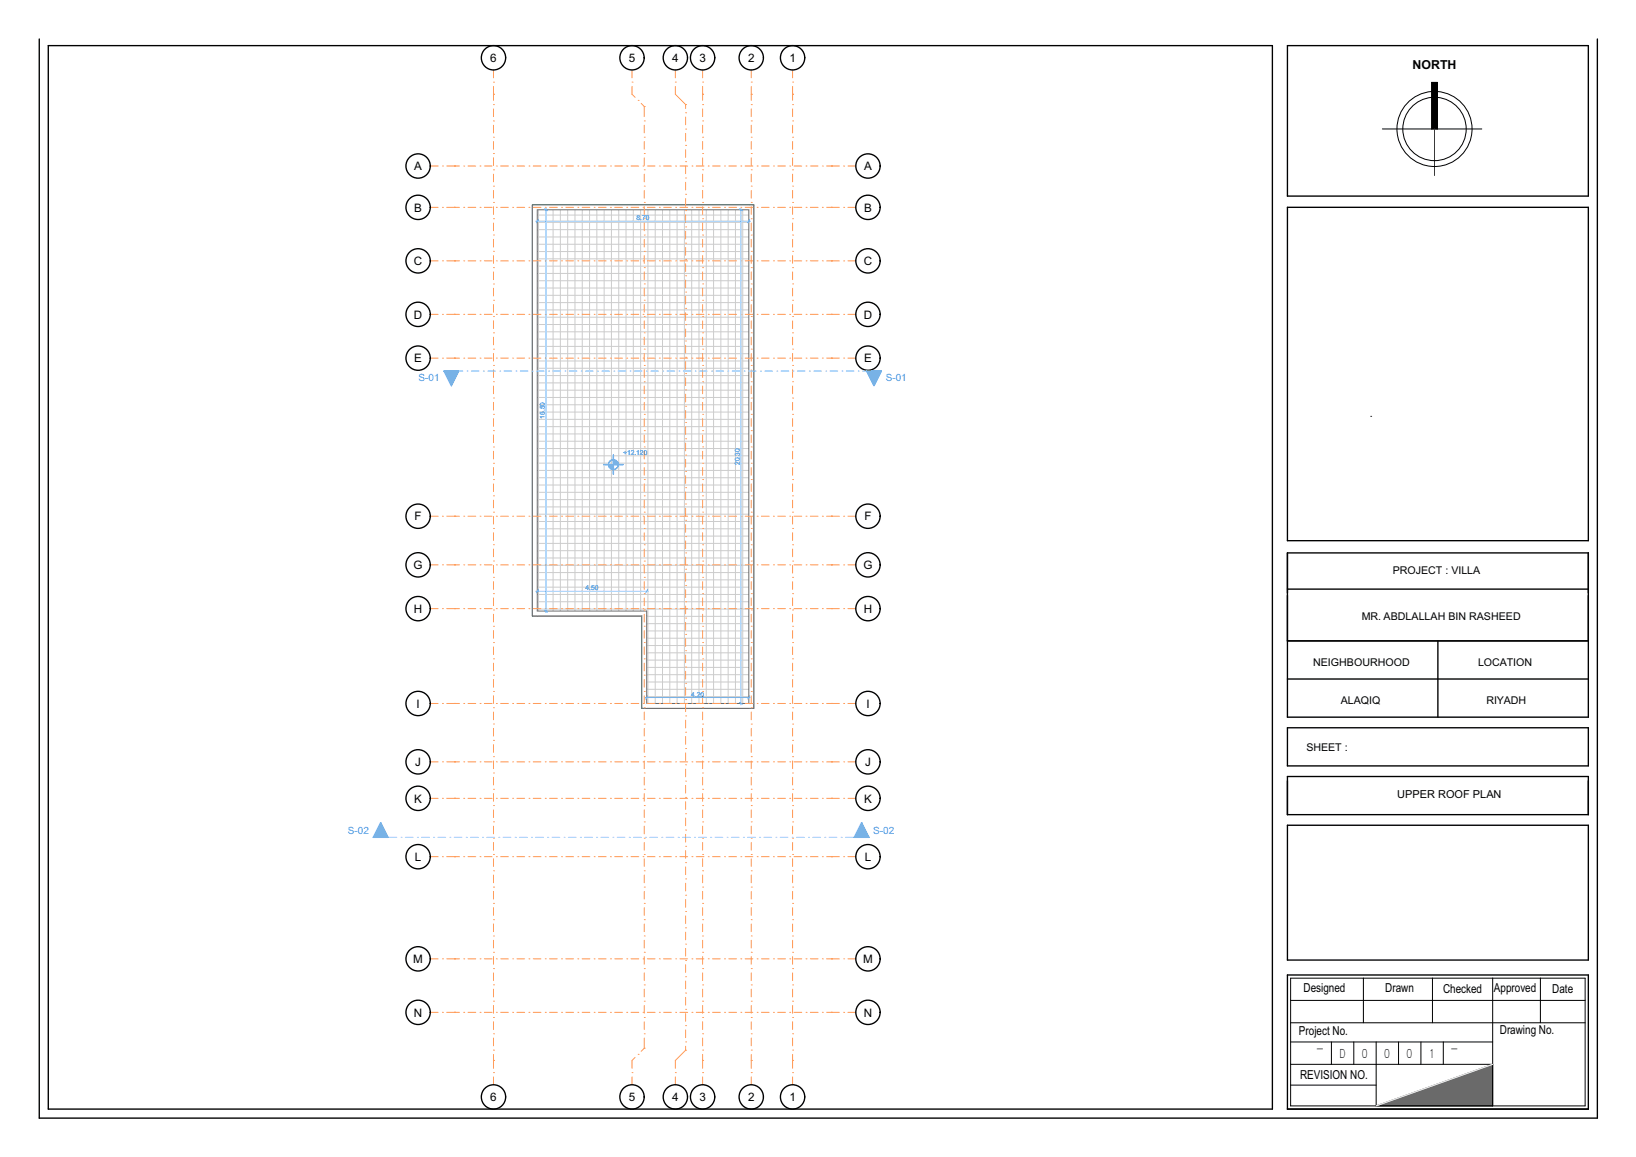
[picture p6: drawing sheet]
<svg xmlns="http://www.w3.org/2000/svg" width="420mm" height="297mm" viewBox="0 0 420 297" stroke-linecap="round" stroke-linejoin="round" font-family="sans-serif">
<path d="M353.3 283.9l29.9-10.7v10.7z" fill="#6a6a6a"/>
<path d="M367.6 21.2h1.4v11.9h-1.4zM353.3 283.9l29.9-10.7v10.7z" fill="none" stroke="#000" stroke-width=".26"/>
<path d="M367.6 21.2h1.4v11.9h-1.4z" fill-rule="evenodd" fill="#000"/>
<path d="M354.8 106.6h1.3v.9h-1.3z" fill-rule="evenodd" fill="#fff"/>
<g fill="none" stroke="#000" stroke-width=".35">
<path d="M10.1 10v277h400v-277M12.4 11.7h314.3v273h-314.3zM330.5 11.7h77.3v38.6h-77.3zM330.5 53.2h77.3v85.6h-77.3zM330.5 141.9h77.3v42.2h-77.3zM330.5 151.2h77.3M330.5 164.5h77.3M330.5 174.3h77.3M369.1 164.5v19.6M330.5 186.8h77.3v9.8h-77.3zM330.5 199.3h77.3v9.8h-77.3zM330.5 211.8h77.3v34.6h-77.3z"/>
<path d="M330.5 250.3h77.3v34.4h-77.3z"/>
</g>
<g fill="none" stroke="#000" stroke-width=".26">
<path d="M354.9 33.1h25.5M367.6 25a8.1 8.1 0 0 0-6.3 12.4 8.1 8.1 0 0 0 13.9 0 8.1 8.1 0 0 0-6.2-12.4M367.6 23.5a9.6 9.6 0 0 0-7.6 14.6 9.6 9.6 0 0 0 16.5 0 9.6 9.6 0 0 0-7.5-14.6M367.6 21.2v11.9M369 21.2v11.9M331.3 251.1h75.6v32.8h-75.6zM331.3 256.8h75.6M350 251.1v11.4M367.7 251.1v11.4M383.2 251.1v32.8M395.5 251.1v11.4M331.3 273.2h51.9"/>
<path d="M331.3 267.5h51.9M331.3 262.5h75.6M331.3 278.5h22M341.8 267.5v5.7M347.6 267.5v5.7M353.3 267.5v16.4M359 267.5v5.7M364.8 267.5v5.7M370.5 267.5v5.7"/>
</g>
<path d="M383.2 273.2l-29.9 10.7" fill="none" stroke="#e8e8e8" stroke-width=".26"/>
<path d="M368.3 33.1v12" fill="none" stroke="#186722" stroke-width=".26"/>
<!-- layer: 2D Drafting - General -->
<path d="M136.7 52.6h56.8v129.2h-28.7v-23.7h-28.1z" fill-rule="evenodd" fill="#fff"/>
<g fill="none" stroke="#ccc" stroke-width=".26">
<path d="M136.7 59h56.8M136.7 57.1h56.8M136.7 55.2h56.8M136.7 53.3h56.8M138.2 52.6v105.5M140.1 52.6v105.5M142 52.6v105.5M143.9 52.6v105.5M145.7 52.6v105.5M147.6 52.6v105.5M149.5 52.6v105.5M151.4 52.6v105.5"/>
<path d="M153.2 52.6v105.5M155.1 52.6v105.5M157 52.6v105.5M158.8 52.6v105.5M160.7 52.6v105.5M162.6 52.6v105.5M164.5 52.6v105.5M166.3 52.6v129.2M168.2 52.6v129.2M170.1 52.6v129.2M172 52.6v129.2M173.8 52.6v129.2"/>
<path d="M175.7 52.6v129.2M177.6 52.6v129.2M179.4 52.6v129.2M181.3 52.6v129.2M183.2 52.6v129.2M185.1 52.6v129.2M186.9 52.6v129.2M188.8 52.6v129.2M190.7 52.6v129.2M192.6 52.6v129.2M136.7 79.6h56.8M136.7 77.7h56.8"/>
<path d="M136.7 75.8h56.8M136.7 73.9h56.8M136.7 72.1h56.8M136.7 70.2h56.8M136.7 68.3h56.8M136.7 66.4h56.8M136.7 64.6h56.8M136.7 62.7h56.8M136.7 60.8h56.8M136.7 98.3h56.8M136.7 96.4h56.8M136.7 94.5h56.8"/>
<path d="M136.7 92.7h56.8M136.7 90.8h56.8M136.7 88.9h56.8M136.7 87h56.8M136.7 85.2h56.8M136.7 83.3h56.8M136.7 81.4h56.8M136.7 118.9h56.8M136.7 117h56.8M136.7 115.1h56.8M136.7 113.3h56.8M136.7 111.4h56.8"/>
<path d="M136.7 109.5h56.8M136.7 107.6h56.8M136.7 105.8h56.8M136.7 103.9h56.8M136.7 102h56.8M136.7 100.2h56.8M136.7 139.5h56.8M136.7 137.6h56.8M136.7 135.7h56.8M136.7 133.9h56.8M136.7 132h56.8M136.7 130.1h56.8"/>
<path d="M136.7 128.2h56.8M136.7 126.4h56.8M136.7 124.5h56.8M136.7 122.6h56.8M136.7 120.8h56.8M136.7 156.3h56.8M136.7 154.5h56.8M136.7 152.6h56.8M136.7 150.7h56.8M136.7 148.9h56.8M136.7 147h56.8M136.7 145.1h56.8"/>
<path d="M136.7 143.2h56.8M136.7 141.4h56.8M164.8 158.2h28.7M164.8 178.8h28.7M164.8 176.9h28.7M164.8 175.1h28.7M164.8 173.2h28.7M164.8 171.3h28.7M164.8 169.5h28.7M164.8 167.6h28.7M164.8 165.7h28.7M164.8 163.8h28.7"/>
<path d="M164.8 162h28.7M164.8 160.1h28.7M164.8 180.7h28.7"/>
</g>
<path d="M136.7 52.6h56.8v129.2h-28.7v-23.7h-28.1z" fill="none" stroke="#000" stroke-width=".26"/>
<!-- layer: Structural - Bearing -->
<path d="M136.7 52.6h56.8v129.2h-28.7v-23.7h-28.1z" fill="none" stroke="#71cebe" stroke-width=".26"/>
<g fill="#fff">
<path d="M136.7 52.6h1.2v1.3z"/>
<path d="M137.9 156.9v1.2h-1.2z"/>
<path d="M136.7 52.6l1.2 1.3h-1.2z"/>
<path d="M136.7 156.9h1.2l-1.2 1.2z"/>
<path d="M136.7 53.9h1.2v103h-1.2z" fill-rule="evenodd"/>
</g>
<path d="M137.9 52.6h-1.2v105.5h1.2M137.9 53.9v103" fill="none" stroke="#6a6a6a" stroke-width=".26"/>
<g fill="#fff">
<path d="M166 156.9v1.2h-1.2z"/>
<path d="M164.8 156.9h1.2l-1.2 1.2z"/>
<path d="M137.9 156.9h26.9v1.2h-26.9z" fill-rule="evenodd"/>
</g>
<path d="M137.9 156.9h28.1v1.2M137.9 158.1h26.9" fill="none" stroke="#6a6a6a" stroke-width=".26"/>
<g fill="#fff">
<path d="M166 180.6v1.2h-1.2z"/>
<path d="M164.8 180.6h1.2l-1.2 1.2z"/>
<path d="M164.8 158.1h1.2v22.5h-1.2z" fill-rule="evenodd"/>
</g>
<path d="M164.8 158.1v23.7h1.2M166 158.1v22.5" fill="none" stroke="#6a6a6a" stroke-width=".26"/>
<g fill="#fff">
<path d="M192.2 180.6h1.3v1.2z"/>
<path d="M192.2 180.6l1.3 1.2h-1.3z"/>
<path d="M166 180.6h26.2v1.2h-26.2z" fill-rule="evenodd"/>
</g>
<path d="M166 180.6h26.2M193.5 180.6v1.2h-27.5" fill="none" stroke="#6a6a6a" stroke-width=".26"/>
<g fill="#fff">
<path d="M192.2 52.6h1.3l-1.3 1.3z"/>
<path d="M192.2 53.9l1.3-1.3v1.3z"/>
<path d="M192.2 53.9h1.3v126.7h-1.3z" fill-rule="evenodd"/>
</g>
<path d="M192.2 52.6h1.3v128M192.2 53.9v126.7" fill="none" stroke="#6a6a6a" stroke-width=".26"/>
<path d="M137.9 52.6h54.3v1.3h-54.3z" fill-rule="evenodd" fill="#fff"/>
<path d="M137.9 52.6h54.3M137.9 53.9h54.3" fill="none" stroke="#6a6a6a" stroke-width=".26"/>
<!-- layer: Structural - Grid -->
<g fill="none" stroke="#f95" stroke-width=".26">
<path d="M126.7 18v2M162.3 18v2M173.4 18v2M180.4 18v2M192.9 18v2M203.5 18v2M126.7 26.9h.1M126.7 31h.1M126.7 35.2h.1M126.7 39.4h.1M126.7 24.2h.1M126.7 21.1h.1"/>
<path d="M126.7 22.2v3.6M126.7 28v1.9M126.7 32.1v2M126.7 36.3v2M162.3 21.1h.1M162.3 22.2v2l.7 .8M163.8 25.8h.1M164.6 26.5l.8 .8M165.4 31h.1M165.4 35.2h.1M165.4 39.4h.1M165.4 27.3h.1"/>
<path d="M165.4 27.3v2.6M165.4 32.1v2M165.4 36.3v2M173.4 21.1h.1M173.4 22.2v2l2.6 2.6M176 28.9h.1M176 33.1h.1M176 37.3h.1M176 26.8h.1M176 26.8v1.1M176 30.1v1.9M176 34.2v2"/>
<path d="M176 38.4v2M180.4 26.9h.1M180.4 31h.1M180.4 35.2h.1M180.4 39.4h.1M180.4 24.2h.1M180.4 21.1h.1M180.4 22.2v3.6M180.4 28v1.9M180.4 32.1v2M180.4 36.3v2M192.9 26.9h.1"/>
<path d="M192.9 31h.1M192.9 35.2h.1M192.9 39.4h.1M192.9 24.2h.1M192.9 21.1h.1M192.9 22.2v3.6M192.9 28v1.9M192.9 32.1v2M192.9 36.3v2M203.5 26.9h.1M203.5 31h.1M203.5 35.2h.1"/>
<path d="M203.5 39.4h.1M203.5 24.2h.1M203.5 21.1h.1M203.5 22.2v3.6M203.5 28v1.9M203.5 32.1v2M203.5 36.3v2M110.5 42.6h2M110.5 53.2h2M113.6 42.6h.1M113.6 53.2h.1M114.7 42.6h3.3"/>
<path d="M114.7 53.2h3.3M116.7 42.6h.1M116.7 53.2h.1M119.1 42.6h.1M119.1 53.2h.1M120.2 42.6h1.9M120.2 53.2h1.9M123.2 42.6h.1M123.2 53.2h.1M124.3 42.6h2M124.3 53.2h2M126.7 43.6h.1"/>
<path d="M126.7 47.8h.1M126.7 52h.1M126.7 56.1h.1M126.7 40.5v2M126.7 44.7v2M126.7 48.9v2M126.7 53.1v1.9M126.7 57.2v2M127.4 42.6h.1M127.4 53.2h.1M128.5 42.6h2M128.5 53.2h2"/>
<path d="M131.6 42.6h.1M131.6 53.2h.1M132.7 42.6h2M132.7 53.2h2M135.8 42.6h.1M135.8 53.2h.1M136.9 42.6h2M136.9 53.2h2M140 42.6h.1M140 53.2h.1M141.1 42.6h2M141.1 53.2h2"/>
<path d="M144.2 42.6h.1M144.2 53.2h.1M145.3 42.6h1.9M145.3 53.2h1.9M148.3 42.6h.1M148.3 53.2h.1M149.4 42.6h2M149.4 53.2h2M152.5 42.6h.1M152.5 53.2h.1M153.6 42.6h2M153.6 53.2h2"/>
<path d="M156.7 42.6h.1M156.7 53.2h.1M157.8 42.6h2M157.8 53.2h2M160.9 42.6h.1M160.9 53.2h.1M162 42.6h2M162 53.2h2M165.1 42.6h.1M165.1 53.2h.1M165.4 43.6h.1M165.4 47.8h.1"/>
<path d="M165.4 52h.1M165.4 56.1h.1M165.4 40.5v2M165.4 44.7v2M165.4 48.9v2M165.4 53.1v1.9M165.4 57.2v2M166.2 42.6h2M166.2 53.2h2M169.3 42.6h.1M169.3 53.2h.1M170.4 42.6h2"/>
<path d="M170.4 53.2h2M173.5 42.6h.1M173.5 53.2h.1M174.6 42.6h1.9M174.6 53.2h1.9M176 41.5h.1M176 45.7h.1M176 49.9h.1M176 54.1h.1M176 58.2h.1M176 42.6v2M176 46.8v2"/>
<path d="M176 51v2M176 55.2v1.9M176 59.3v2M177.6 42.6h.1M177.6 53.2h.1M178.7 42.6h2M178.7 53.2h2M180.4 43.6h.1M180.4 47.8h.1M180.4 52h.1M180.4 56.1h.1M180.4 40.5v2"/>
<path d="M180.4 44.7v2M180.4 48.9v2M180.4 53.1v1.9M180.4 57.2v2M181.8 42.6h.1M181.8 53.2h.1M182.9 42.6h2M182.9 53.2h2M186 42.6h.1M186 53.2h.1M187.1 42.6h2M187.1 53.2h2"/>
<path d="M190.2 42.6h.1M190.2 53.2h.1M191.3 42.6h2M191.3 53.2h2M192.9 43.6h.1M192.9 47.8h.1M192.9 52h.1M192.9 56.1h.1M192.9 40.5v2M192.9 44.7v2M192.9 48.9v2M192.9 53.1v1.9"/>
<path d="M192.9 57.2v2M194.4 42.6h.1M194.4 53.2h.1M195.5 42.6h2M195.5 53.2h2M198.6 42.6h.1M198.6 53.2h.1M199.7 42.6h1.9M199.7 53.2h1.9M202.7 42.6h.1M202.7 53.2h.1M203.5 43.6h.1"/>
<path d="M203.5 47.8h.1M203.5 52h.1M203.5 56.1h.1M203.5 40.5v2M203.5 44.7v2M203.5 48.9v2M203.5 53.1v1.9M203.5 57.2v2M203.8 42.6h2M203.8 53.2h2M206.9 42.6h.1M206.9 53.2h.1"/>
<path d="M208 42.6h2M208 53.2h2M211.1 42.6h.1M211.1 53.2h.1M212.2 42.6h3.3M212.2 53.2h3.3M213.5 42.6h.1M213.5 53.2h.1M216.6 42.6h.1M216.6 53.2h.1M217.7 42.6h2M217.7 53.2h2"/>
<path d="M110.5 67h2M113.6 67h.1M114.7 67h3.3M116.7 67h.1M119.1 67h.1M120.2 67h1.9M123.2 67h.1M124.3 67h2M126.7 60.3h.1M126.7 64.5h.1M126.7 68.7h.1M126.7 72.9h.1"/>
<path d="M126.7 77.1h.1M126.7 61.4v2M126.7 65.6v2M126.7 69.8v2M126.7 74v2M126.7 78.2v2M127.4 67h.1M128.5 67h2M131.6 67h.1M132.7 67h2M135.8 67h.1M136.9 67h2"/>
<path d="M140 67h.1M141.1 67h2M144.2 67h.1M145.3 67h1.9M148.3 67h.1M149.4 67h2M152.5 67h.1M153.6 67h2M156.7 67h.1M157.8 67h2M160.9 67h.1M162 67h2"/>
<path d="M165.1 67h.1M165.4 60.3h.1M165.4 64.5h.1M165.4 68.7h.1M165.4 72.9h.1M165.4 77.1h.1M165.4 61.4v2M165.4 65.6v2M165.4 69.8v2M165.4 74v2M165.4 78.2v2M166.2 67h2"/>
<path d="M169.3 67h.1M170.4 67h2M173.5 67h.1M174.6 67h1.9M176 62.4h.1M176 66.6h.1M176 70.8h.1M176 75h.1M176 79.2h.1M176 63.5v2M176 67.7v2M176 71.9v2"/>
<path d="M176 76.1v2M177.6 67h.1M178.7 67h2M180.4 60.3h.1M180.4 64.5h.1M180.4 68.7h.1M180.4 72.9h.1M180.4 77.1h.1M180.4 61.4v2M180.4 65.6v2M180.4 69.8v2M180.4 74v2"/>
<path d="M180.4 78.2v2M181.8 67h.1M182.9 67h2M186 67h.1M187.1 67h2M190.2 67h.1M191.3 67h2M192.9 60.3h.1M192.9 64.5h.1M192.9 68.7h.1M192.9 72.9h.1M192.9 77.1h.1"/>
<path d="M192.9 61.4v2M192.9 65.6v2M192.9 69.8v2M192.9 74v2M192.9 78.2v2M194.4 67h.1M195.5 67h2M198.6 67h.1M199.7 67h1.9M202.7 67h.1M203.5 60.3h.1M203.5 64.5h.1"/>
<path d="M203.5 68.7h.1M203.5 72.9h.1M203.5 77.1h.1M203.5 61.4v2M203.5 65.6v2M203.5 69.8v2M203.5 74v2M203.5 78.2v2M203.8 67h2M206.9 67h.1M208 67h2M211.1 67h.1"/>
<path d="M212.2 67h3.3M213.5 67h.1M216.6 67h.1M217.7 67h2M110.5 80.7h2M110.5 91.9h2M113.6 80.7h.1M113.6 91.9h.1M114.7 80.7h3.3M114.7 91.9h3.3M116.7 80.7h.1M116.7 91.9h.1"/>
<path d="M119.1 80.7h.1M119.1 91.9h.1M120.2 80.7h1.9M120.2 91.9h1.9M123.2 80.7h.1M123.2 91.9h.1M124.3 80.7h2M124.3 91.9h2M126.7 81.3h.1M126.7 85.4h.1M126.7 89.6h.1M126.7 93.8h.1"/>
<path d="M126.7 98h.1M126.7 82.4v1.9M126.7 86.5v2M126.7 90.7v2M126.7 94.9v2M126.7 99.1v2M127.4 80.7h.1M127.4 91.9h.1M128.5 80.7h2M128.5 91.9h2M131.6 80.7h.1M131.6 91.9h.1"/>
<path d="M132.7 80.7h2M132.7 91.9h2M135.8 80.7h.1M135.8 91.9h.1M136.9 80.7h2M136.9 91.9h2M140 80.7h.1M140 91.9h.1M141.1 80.7h2M141.1 91.9h2M144.2 80.7h.1M144.2 91.9h.1"/>
<path d="M145.3 80.7h1.9M145.3 91.9h1.9M148.3 80.7h.1M148.3 91.9h.1M149.4 80.7h2M149.4 91.9h2M152.5 80.7h.1M152.5 91.9h.1M153.6 80.7h2M153.6 91.9h2M156.7 80.7h.1M156.7 91.9h.1"/>
<path d="M157.8 80.7h2M157.8 91.9h2M160.9 80.7h.1M160.9 91.9h.1M162 80.7h2M162 91.9h2M165.1 80.7h.1M165.1 91.9h.1M165.4 81.3h.1M165.4 85.4h.1M165.4 89.6h.1M165.4 93.8h.1"/>
<path d="M165.4 98h.1M165.4 82.4v1.9M165.4 86.5v2M165.4 90.7v2M165.4 94.9v2M165.4 99.1v2M166.2 80.7h2M166.2 91.9h2M169.3 80.7h.1M169.3 91.9h.1M170.4 80.7h2M170.4 91.9h2"/>
<path d="M173.5 80.7h.1M173.5 91.9h.1M174.6 80.7h1.9M174.6 91.9h1.9M176 83.3h.1M176 87.5h.1M176 91.7h.1M176 95.9h.1M176 80.3v1.9M176 84.4v2M176 88.6v2M176 92.8v2"/>
<path d="M176 97v2M177.6 80.7h.1M177.6 91.9h.1M178.7 80.7h2M178.7 91.9h2M180.4 81.3h.1M180.4 85.4h.1M180.4 89.6h.1M180.4 93.8h.1M180.4 98h.1M180.4 82.4v1.9M180.4 86.5v2"/>
<path d="M180.4 90.7v2M180.4 94.9v2M180.4 99.1v2M181.8 80.7h.1M181.8 91.9h.1M182.9 80.7h2M182.9 91.9h2M186 80.7h.1M186 91.9h.1M187.1 80.7h2M187.1 91.9h2M190.2 80.7h.1"/>
<path d="M190.2 91.9h.1M191.3 80.7h2M191.3 91.9h2M192.9 81.3h.1M192.9 85.4h.1M192.9 89.6h.1M192.9 93.8h.1M192.9 98h.1M192.9 82.4v1.9M192.9 86.5v2M192.9 90.7v2M192.9 94.9v2"/>
<path d="M192.9 99.1v2M194.4 80.7h.1M194.4 91.9h.1M195.5 80.7h2M195.5 91.9h2M198.6 80.7h.1M198.6 91.9h.1M199.7 80.7h1.9M199.7 91.9h1.9M202.7 80.7h.1M202.7 91.9h.1M203.5 81.3h.1"/>
<path d="M203.5 85.4h.1M203.5 89.6h.1M203.5 93.8h.1M203.5 98h.1M203.5 82.4v1.9M203.5 86.5v2M203.5 90.7v2M203.5 94.9v2M203.5 99.1v2M203.8 80.7h2M203.8 91.9h2M206.9 80.7h.1"/>
<path d="M206.9 91.9h.1M208 80.7h2M208 91.9h2M211.1 80.7h.1M211.1 91.9h.1M212.2 80.7h3.3M212.2 91.9h3.3M213.5 80.7h.1M213.5 91.9h.1M216.6 80.7h.1M216.6 91.9h.1M217.7 80.7h2"/>
<path d="M217.7 91.9h2M126.7 102.2h.1M126.7 106.4h.1M126.7 110.5h.1M126.7 114.7h.1M126.7 118.9h.1M126.7 103.3v2M126.7 107.5v1.9M126.7 111.6v2M126.7 115.8v2M165.4 102.2h.1M165.4 106.4h.1"/>
<path d="M165.4 110.5h.1M165.4 114.7h.1M165.4 118.9h.1M165.4 103.3v2M165.4 107.5v1.9M165.4 111.6v2M165.4 115.8v2M176 100.1h.1M176 104.3h.1M176 108.5h.1M176 112.6h.1M176 116.8h.1"/>
<path d="M176 101.2v2M176 105.4v2M176 109.6v1.9M176 113.7v2M176 117.9v2M180.4 102.2h.1M180.4 106.4h.1M180.4 110.5h.1M180.4 114.7h.1M180.4 118.9h.1M180.4 103.3v2M180.4 107.5v1.9"/>
<path d="M180.4 111.6v2M180.4 115.8v2M192.9 102.2h.1M192.9 106.4h.1M192.9 110.5h.1M192.9 114.7h.1M192.9 118.9h.1M192.9 103.3v2M192.9 107.5v1.9M192.9 111.6v2M192.9 115.8v2M203.5 102.2h.1"/>
<path d="M203.5 106.4h.1M203.5 110.5h.1M203.5 114.7h.1M203.5 118.9h.1M203.5 103.3v2M203.5 107.5v1.9M203.5 111.6v2M203.5 115.8v2M110.5 132.5h2M113.6 132.5h.1M114.7 132.5h3.3M116.7 132.5h.1"/>
<path d="M119.1 132.5h.1M120.2 132.5h1.9M123.2 132.5h.1M124.3 132.5h2M126.7 123.1h.1M126.7 127.3h.1M126.7 131.5h.1M126.7 135.7h.1M126.7 139.8h.1M126.7 120v2M126.7 124.2v2M126.7 128.4v2"/>
<path d="M126.7 132.6v2M126.7 136.8v1.9M127.4 132.5h.1M128.5 132.5h2M131.6 132.5h.1M132.7 132.5h2M135.8 132.5h.1M136.9 132.5h2M140 132.5h.1M141.1 132.5h2M144.2 132.5h.1M145.3 132.5h1.9"/>
<path d="M148.3 132.5h.1M149.4 132.5h2M152.5 132.5h.1M153.6 132.5h2M156.7 132.5h.1M157.8 132.5h2M160.9 132.5h.1M162 132.5h2M165.1 132.5h.1M165.4 123.1h.1M165.4 127.3h.1M165.4 131.5h.1"/>
<path d="M165.4 135.7h.1M165.4 139.8h.1M165.4 120v2M165.4 124.2v2M165.4 128.4v2M165.4 132.6v2M165.4 136.8v1.9M166.2 132.5h2M169.3 132.5h.1M170.4 132.5h2M173.5 132.5h.1M174.6 132.5h1.9"/>
<path d="M176 121h.1M176 125.2h.1M176 129.4h.1M176 133.6h.1M176 137.7h.1M176 122.1v2M176 126.3v2M176 130.5v2M176 134.7v1.9M176 138.8v2M177.6 132.5h.1M178.7 132.5h2"/>
<path d="M180.4 123.1h.1M180.4 127.3h.1M180.4 131.5h.1M180.4 135.7h.1M180.4 139.8h.1M180.4 120v2M180.4 124.2v2M180.4 128.4v2M180.4 132.6v2M180.4 136.8v1.9M181.8 132.5h.1M182.9 132.5h2"/>
<path d="M186 132.5h.1M187.1 132.5h2M190.2 132.5h.1M191.3 132.5h2M192.9 123.1h.1M192.9 127.3h.1M192.9 131.5h.1M192.9 135.7h.1M192.9 139.8h.1M192.9 120v2M192.9 124.2v2M192.9 128.4v2"/>
<path d="M192.9 132.6v2M192.9 136.8v1.9M194.4 132.5h.1M195.5 132.5h2M198.6 132.5h.1M199.7 132.5h1.9M202.7 132.5h.1M203.5 123.1h.1M203.5 127.3h.1M203.5 131.5h.1M203.5 135.7h.1M203.5 139.8h.1"/>
<path d="M203.5 120v2M203.5 124.2v2M203.5 128.4v2M203.5 132.6v2M203.5 136.8v1.9M203.8 132.5h2M206.9 132.5h.1M208 132.5h2M211.1 132.5h.1M212.2 132.5h3.3M213.5 132.5h.1M216.6 132.5h.1"/>
<path d="M217.7 132.5h2M110.5 145h2M110.5 156.2h2M113.6 145h.1M113.6 156.2h.1M114.7 145h3.3M114.7 156.2h3.3M116.7 145h.1M116.7 156.2h.1M119.1 145h.1M119.1 156.2h.1M120.2 145h1.9"/>
<path d="M120.2 156.2h1.9M123.2 145h.1M123.2 156.2h.1M124.3 145h2M124.3 156.2h2M126.7 144h.1M126.7 148.2h.1M126.7 152.4h.1M126.7 156.6h.1M126.7 140.9v2M126.7 145.1v2M126.7 149.3v2"/>
<path d="M126.7 153.5v2M126.7 157.7v2M127.4 145h.1M127.4 156.2h.1M128.5 145h2M128.5 156.2h2M131.6 145h.1M131.6 156.2h.1M132.7 145h2M132.7 156.2h2M135.8 145h.1M135.8 156.2h.1"/>
<path d="M136.9 145h2M136.9 156.2h2M140 145h.1M140 156.2h.1M141.1 145h2M141.1 156.2h2M144.2 145h.1M144.2 156.2h.1M145.3 145h1.9M145.3 156.2h1.9M148.3 145h.1M148.3 156.2h.1"/>
<path d="M149.4 145h2M149.4 156.2h2M152.5 145h.1M152.5 156.2h.1M153.6 145h2M153.6 156.2h2M156.7 145h.1M156.7 156.2h.1M157.8 145h2M157.8 156.2h2M160.9 145h.1M160.9 156.2h.1"/>
<path d="M162 145h2M162 156.2h2M165.1 145h.1M165.1 156.2h.1M165.4 144h.1M165.4 148.2h.1M165.4 152.4h.1M165.4 156.6h.1M165.4 140.9v2M165.4 145.1v2M165.4 149.3v2M165.4 153.5v2"/>
<path d="M165.4 157.7v2M166.2 145h2M166.2 156.2h2M169.3 145h.1M169.3 156.2h.1M170.4 145h2M170.4 156.2h2M173.5 145h.1M173.5 156.2h.1M174.6 145h1.9M174.6 156.2h1.9M176 141.9h.1"/>
<path d="M176 146.1h.1M176 150.3h.1M176 154.5h.1M176 158.7h.1M176 143v2M176 147.2v2M176 151.4v2M176 155.6v2M176 159.8v2M177.6 145h.1M177.6 156.2h.1M178.7 145h2"/>
<path d="M178.7 156.2h2M180.4 144h.1M180.4 148.2h.1M180.4 152.4h.1M180.4 156.6h.1M180.4 140.9v2M180.4 145.1v2M180.4 149.3v2M180.4 153.5v2M180.4 157.7v2M181.8 145h.1M181.8 156.2h.1"/>
<path d="M182.9 145h2M182.9 156.2h2M186 145h.1M186 156.2h.1M187.1 145h2M187.1 156.2h2M190.2 145h.1M190.2 156.2h.1M191.3 145h2M191.3 156.2h2M192.9 144h.1M192.9 148.2h.1"/>
<path d="M192.9 152.4h.1M192.9 156.6h.1M192.9 140.9v2M192.9 145.1v2M192.9 149.3v2M192.9 153.5v2M192.9 157.7v2M194.4 145h.1M194.4 156.2h.1M195.5 145h2M195.5 156.2h2M198.6 145h.1"/>
<path d="M198.6 156.2h.1M199.7 145h1.9M199.7 156.2h1.9M202.7 145h.1M202.7 156.2h.1M203.5 144h.1M203.5 148.2h.1M203.5 152.4h.1M203.5 156.6h.1M203.5 140.9v2M203.5 145.1v2M203.5 149.3v2"/>
<path d="M203.5 153.5v2M203.5 157.7v2M203.8 145h2M203.8 156.2h2M206.9 145h.1M206.9 156.2h.1M208 145h2M208 156.2h2M211.1 145h.1M211.1 156.2h.1M212.2 145h3.3M212.2 156.2h3.3"/>
<path d="M213.5 145h.1M213.5 156.2h.1M216.6 145h.1M216.6 156.2h.1M217.7 145h2M217.7 156.2h2M126.7 160.8h.1M126.7 164.9h.1M126.7 169.1h.1M126.7 173.3h.1M126.7 177.5h.1M126.7 161.9v1.9"/>
<path d="M126.7 166v2M126.7 170.2v2M126.7 174.4v2M126.7 178.6v2M165.4 160.8h.1M165.4 164.9h.1M165.4 169.1h.1M165.4 173.3h.1M165.4 177.5h.1M165.4 161.9v1.9M165.4 166v2M165.4 170.2v2"/>
<path d="M165.4 174.4v2M165.4 178.6v2M176 162.9h.1M176 167h.1M176 171.2h.1M176 175.4h.1M176 179.6h.1M176 164v1.9M176 168.1v2M176 172.3v2M176 176.5v2M180.4 160.8h.1"/>
<path d="M180.4 164.9h.1M180.4 169.1h.1M180.4 173.3h.1M180.4 177.5h.1M180.4 161.9v1.9M180.4 166v2M180.4 170.2v2M180.4 174.4v2M180.4 178.6v2M192.9 160.8h.1M192.9 164.9h.1M192.9 169.1h.1"/>
<path d="M192.9 173.3h.1M192.9 177.5h.1M192.9 161.9v1.9M192.9 166v2M192.9 170.2v2M192.9 174.4v2M192.9 178.6v2M203.5 160.8h.1M203.5 164.9h.1M203.5 169.1h.1M203.5 173.3h.1M203.5 177.5h.1"/>
<path d="M203.5 161.9v1.9M203.5 166v2M203.5 170.2v2M203.5 174.4v2M203.5 178.6v2M110.5 180.6h2M110.5 195.6h2M113.6 180.6h.1M113.6 195.6h.1M114.7 180.6h3.3M114.7 195.6h3.3M116.7 180.6h.1"/>
<path d="M116.7 195.6h.1M119.1 180.6h.1M119.1 195.6h.1M120.2 180.6h1.9M120.2 195.6h1.9M123.2 180.6h.1M123.2 195.6h.1M124.3 180.6h2M124.3 195.6h2M126.7 181.7h.1M126.7 185.9h.1M126.7 190.1h.1"/>
<path d="M126.7 194.2h.1M126.7 198.4h.1M126.7 182.8v2M126.7 187v2M126.7 191.2v1.9M126.7 195.3v2M126.7 199.5v2M127.4 180.6h.1M127.4 195.6h.1M128.5 180.6h2M128.5 195.6h2M131.6 180.6h.1"/>
<path d="M131.6 195.6h.1M132.7 180.6h2M132.7 195.6h2M135.8 180.6h.1M135.8 195.6h.1M136.9 180.6h2M136.9 195.6h2M140 180.6h.1M140 195.6h.1M141.1 180.6h2M141.1 195.6h2M144.2 180.6h.1"/>
<path d="M144.2 195.6h.1M145.3 180.6h1.9M145.3 195.6h1.9M148.3 180.6h.1M148.3 195.6h.1M149.4 180.6h2M149.4 195.6h2M152.5 180.6h.1M152.5 195.6h.1M153.6 180.6h2M153.6 195.6h2M156.7 180.6h.1"/>
<path d="M156.7 195.6h.1M157.8 180.6h2M157.8 195.6h2M160.9 180.6h.1M160.9 195.6h.1M162 180.6h2M162 195.6h2M165.1 180.6h.1M165.1 195.6h.1M165.4 181.7h.1M165.4 185.9h.1M165.4 190.1h.1"/>
<path d="M165.4 194.2h.1M165.4 198.4h.1M165.4 182.8v2M165.4 187v2M165.4 191.2v1.9M165.4 195.3v2M165.4 199.5v2M166.2 180.6h2M166.2 195.6h2M169.3 180.6h.1M169.3 195.6h.1M170.4 180.6h2"/>
<path d="M170.4 195.6h2M173.5 180.6h.1M173.5 195.6h.1M174.6 180.6h1.9M174.6 195.6h1.9M176 183.8h.1M176 188h.1M176 192.1h.1M176 196.3h.1M176 180.7v2M176 184.9v2M176 189.1v1.9"/>
<path d="M176 193.2v2M176 197.4v2M177.6 180.6h.1M177.6 195.6h.1M178.7 180.6h2M178.7 195.6h2M180.4 181.7h.1M180.4 185.9h.1M180.4 190.1h.1M180.4 194.2h.1M180.4 198.4h.1M180.4 182.8v2"/>
<path d="M180.4 187v2M180.4 191.2v1.9M180.4 195.3v2M180.4 199.5v2M181.8 180.6h.1M181.8 195.6h.1M182.9 180.6h2M182.9 195.6h2M186 180.6h.1M186 195.6h.1M187.1 180.6h2M187.1 195.6h2"/>
<path d="M190.2 180.6h.1M190.2 195.6h.1M191.3 180.6h2M191.3 195.6h2M192.9 181.7h.1M192.9 185.9h.1M192.9 190.1h.1M192.9 194.2h.1M192.9 198.4h.1M192.9 182.8v2M192.9 187v2M192.9 191.2v1.9"/>
<path d="M192.9 195.3v2M192.9 199.5v2M194.4 180.6h.1M194.4 195.6h.1M195.5 180.6h2M195.5 195.6h2M198.6 180.6h.1M198.6 195.6h.1M199.7 180.6h1.9M199.7 195.6h1.9M202.7 180.6h.1M202.7 195.6h.1"/>
<path d="M203.5 181.7h.1M203.5 185.9h.1M203.5 190.1h.1M203.5 194.2h.1M203.5 198.4h.1M203.5 182.8v2M203.5 187v2M203.5 191.2v1.9M203.5 195.3v2M203.5 199.5v2M203.8 180.6h2M203.8 195.6h2"/>
<path d="M206.9 180.6h.1M206.9 195.6h.1M208 180.6h2M208 195.6h2M211.1 180.6h.1M211.1 195.6h.1M212.2 180.6h3.3M212.2 195.6h3.3M213.5 180.6h.1M213.5 195.6h.1M216.6 180.6h.1M216.6 195.6h.1"/>
<path d="M217.7 180.6h2M217.7 195.6h2M110.5 204.9h2M110.5 219.9h2M113.6 204.9h.1M113.6 219.9h.1M114.7 204.9h3.3M114.7 219.9h3.3M116.7 204.9h.1M116.7 219.9h.1M119.1 204.9h.1M119.1 219.9h.1"/>
<path d="M120.2 204.9h1.9M120.2 219.9h1.9M123.2 204.9h.1M123.2 219.9h.1M124.3 204.9h2M124.3 219.9h2M126.7 202.6h.1M126.7 206.8h.1M126.7 211h.1M126.7 215.2h.1M126.7 219.3h.1M126.7 203.7v2"/>
<path d="M126.7 207.9v2M126.7 212.1v2M126.7 216.3v1.9M127.4 204.9h.1M127.4 219.9h.1M128.5 204.9h2M128.5 219.9h2M131.6 204.9h.1M131.6 219.9h.1M132.7 204.9h2M132.7 219.9h2M135.8 204.9h.1"/>
<path d="M135.8 219.9h.1M136.9 204.9h2M136.9 219.9h2M140 204.9h.1M140 219.9h.1M141.1 204.9h2M141.1 219.9h2M144.2 204.9h.1M144.2 219.9h.1M145.3 204.9h1.9M145.3 219.9h1.9M148.3 204.9h.1"/>
<path d="M148.3 219.9h.1M149.4 204.9h2M149.4 219.9h2M152.5 204.9h.1M152.5 219.9h.1M153.6 204.9h2M153.6 219.9h2M156.7 204.9h.1M156.7 219.9h.1M157.8 204.9h2M157.8 219.9h2M160.9 204.9h.1"/>
<path d="M160.9 219.9h.1M162 204.9h2M162 219.9h2M165.1 204.9h.1M165.1 219.9h.1M165.4 202.6h.1M165.4 206.8h.1M165.4 211h.1M165.4 215.2h.1M165.4 219.3h.1M165.4 203.7v2M165.4 207.9v2"/>
<path d="M165.4 212.1v2M165.4 216.3v1.9M166.2 204.9h2M166.2 219.9h2M169.3 204.9h.1M169.3 219.9h.1M170.4 204.9h2M170.4 219.9h2M173.5 204.9h.1M173.5 219.9h.1M174.6 204.9h1.9M174.6 219.9h1.9"/>
<path d="M176 200.5h.1M176 204.7h.1M176 208.9h.1M176 213.1h.1M176 217.3h.1M176 201.6v2M176 205.8v2M176 210v2M176 214.2v2M176 218.4v1.9M177.6 204.9h.1M177.6 219.9h.1"/>
<path d="M178.7 204.9h2M178.7 219.9h2M180.4 202.6h.1M180.4 206.8h.1M180.4 211h.1M180.4 215.2h.1M180.4 219.3h.1M180.4 203.7v2M180.4 207.9v2M180.4 212.1v2M180.4 216.3v1.9M181.8 204.9h.1"/>
<path d="M181.8 219.9h.1M182.9 204.9h2M182.9 219.9h2M186 204.9h.1M186 219.9h.1M187.1 204.9h2M187.1 219.9h2M190.2 204.9h.1M190.2 219.9h.1M191.3 204.9h2M191.3 219.9h2M192.9 202.6h.1"/>
<path d="M192.9 206.8h.1M192.9 211h.1M192.9 215.2h.1M192.9 219.3h.1M192.9 203.7v2M192.9 207.9v2M192.9 212.1v2M192.9 216.3v1.9M194.4 204.9h.1M194.4 219.9h.1M195.5 204.9h2M195.5 219.9h2"/>
<path d="M198.6 204.9h.1M198.6 219.9h.1M199.7 204.9h1.9M199.7 219.9h1.9M202.7 204.9h.1M202.7 219.9h.1M203.5 202.6h.1M203.5 206.8h.1M203.5 211h.1M203.5 215.2h.1M203.5 219.3h.1M203.5 203.7v2"/>
<path d="M203.5 207.9v2M203.5 212.1v2M203.5 216.3v1.9M203.8 204.9h2M203.8 219.9h2M206.9 204.9h.1M206.9 219.9h.1M208 204.9h2M208 219.9h2M211.1 204.9h.1M211.1 219.9h.1M212.2 204.9h3.3"/>
<path d="M212.2 219.9h3.3M213.5 204.9h.1M213.5 219.9h.1M216.6 204.9h.1M216.6 219.9h.1M217.7 204.9h2M217.7 219.9h2M126.7 223.5h.1M126.7 227.7h.1M126.7 231.9h.1M126.7 236.1h.1M126.7 220.4v2"/>
<path d="M126.7 224.6v2M126.7 228.8v2M126.7 233v2M126.7 237.2v2M165.4 223.5h.1M165.4 227.7h.1M165.4 231.9h.1M165.4 236.1h.1M165.4 220.4v2M165.4 224.6v2M165.4 228.8v2M165.4 233v2"/>
<path d="M165.4 237.2v2M176 221.4h.1M176 225.6h.1M176 229.8h.1M176 234h.1M176 238.2h.1M176 222.5v2M176 226.7v2M176 230.9v2M176 235.1v2M176 239.3v2M180.4 223.5h.1"/>
<path d="M180.4 227.7h.1M180.4 231.9h.1M180.4 236.1h.1M180.4 220.4v2M180.4 224.6v2M180.4 228.8v2M180.4 233v2M180.4 237.2v2M192.9 223.5h.1M192.9 227.7h.1M192.9 231.9h.1M192.9 236.1h.1"/>
<path d="M192.9 220.4v2M192.9 224.6v2M192.9 228.8v2M192.9 233v2M192.9 237.2v2M203.5 223.5h.1M203.5 227.7h.1M203.5 231.9h.1M203.5 236.1h.1M203.5 220.4v2M203.5 224.6v2M203.5 228.8v2"/>
<path d="M203.5 233v2M203.5 237.2v2M110.5 246.1h2M110.5 259.9h2M113.6 246.1h.1M113.6 259.9h.1M114.7 246.1h3.3M114.7 259.9h3.3M116.7 246.1h.1M116.7 259.9h.1M119.1 246.1h.1M119.1 259.9h.1"/>
<path d="M120.2 246.1h1.9M120.2 259.9h1.9M123.2 246.1h.1M123.2 259.9h.1M124.3 246.1h2M124.3 259.9h2M126.7 240.3h.1M126.7 244.5h.1M126.7 248.6h.1M126.7 252.8h.1M126.7 257h.1M126.7 241.4v1.9"/>
<path d="M126.7 245.6v1.9M126.7 249.7v2M126.7 253.9v2M126.7 258.1v2M127.4 246.1h.1M127.4 259.9h.1M128.5 246.1h2M128.5 259.9h2M131.6 246.1h.1M131.6 259.9h.1M132.7 246.1h2M132.7 259.9h2"/>
<path d="M135.8 246.1h.1M135.8 259.9h.1M136.9 246.1h2M136.9 259.9h2M140 246.1h.1M140 259.9h.1M141.1 246.1h2M141.1 259.9h2M144.2 246.1h.1M144.2 259.9h.1M145.3 246.1h1.9M145.3 259.9h1.9"/>
<path d="M148.3 246.1h.1M148.3 259.9h.1M149.4 246.1h2M149.4 259.9h2M152.5 246.1h.1M152.5 259.9h.1M153.6 246.1h2M153.6 259.9h2M156.7 246.1h.1M156.7 259.9h.1M157.8 246.1h2M157.8 259.9h2"/>
<path d="M160.9 246.1h.1M160.9 259.9h.1M162 246.1h2M162 259.9h2M165.1 246.1h.1M165.1 259.9h.1M165.4 240.3h.1M165.4 244.5h.1M165.4 248.6h.1M165.4 252.8h.1M165.4 257h.1M165.4 241.4v1.9"/>
<path d="M165.4 245.6v1.9M165.4 249.7v2M165.4 253.9v2M165.4 258.1v2M166.2 246.1h2M166.2 259.9h2M169.3 246.1h.1M169.3 259.9h.1M170.4 246.1h2M170.4 259.9h2M173.5 246.1h.1M173.5 259.9h.1"/>
<path d="M174.6 246.1h1.9M174.6 259.9h1.9M176 242.4h.1M176 246.5h.1M176 250.7h.1M176 254.9h.1M176 259.1h.1M176 243.5v1.9M176 247.6v2M176 251.8v2M176 256v2M177.6 246.1h.1"/>
<path d="M177.6 259.9h.1M178.7 246.1h2M178.7 259.9h2M180.4 240.3h.1M180.4 244.5h.1M180.4 248.6h.1M180.4 252.8h.1M180.4 257h.1M180.4 241.4v1.9M180.4 245.6v1.9M180.4 249.7v2M180.4 253.9v2"/>
<path d="M180.4 258.1v2M181.8 246.1h.1M181.8 259.9h.1M182.9 246.1h2M182.9 259.9h2M186 246.1h.1M186 259.9h.1M187.1 246.1h2M187.1 259.9h2M190.2 246.1h.1M190.2 259.9h.1M191.3 246.1h2"/>
<path d="M191.3 259.9h2M192.9 240.3h.1M192.9 244.5h.1M192.9 248.6h.1M192.9 252.8h.1M192.9 257h.1M192.9 241.4v1.9M192.9 245.6v1.9M192.9 249.7v2M192.9 253.9v2M192.9 258.1v2M194.4 246.1h.1"/>
<path d="M194.4 259.9h.1M195.5 246.1h2M195.5 259.9h2M198.6 246.1h.1M198.6 259.9h.1M199.7 246.1h1.9M199.7 259.9h1.9M202.7 246.1h.1M202.7 259.9h.1M203.5 240.3h.1M203.5 244.5h.1M203.5 248.6h.1"/>
<path d="M203.5 252.8h.1M203.5 257h.1M203.5 241.4v1.9M203.5 245.6v1.9M203.5 249.7v2M203.5 253.9v2M203.5 258.1v2M203.8 246.1h2M203.8 259.9h2M206.9 246.1h.1M206.9 259.9h.1M208 246.1h2"/>
<path d="M208 259.9h2M211.1 246.1h.1M211.1 259.9h.1M212.2 246.1h3.3M212.2 259.9h3.3M213.5 246.1h.1M213.5 259.9h.1M216.6 246.1h.1M216.6 259.9h.1M217.7 246.1h2M217.7 259.9h2M126.7 261.2h.1"/>
<path d="M126.7 265.4h.1M126.7 269.6h.1M126.7 272.2h.1M126.7 275.3h.1M126.7 262.3v2M126.7 266.5v2M126.7 270.7v3.5M126.7 276.4v2.1M162.3 275.3h.1M162.3 276.4v2.1M163 271.4l-.7 .8v2M163.8 270.6h.1"/>
<path d="M165.4 261.2h.1M165.4 265.4h.1M165.4 269.1h.1M165.4 262.3v2M165.4 266.5v2.6M165.4 269.1l-.8 .8M173.4 275.3h.1M173.4 276.4v2.1M176 263.3h.1M176 267.5h.1M176 269.6h.1M176 260.2v2"/>
<path d="M176 264.4v2M176 268.6v1M176 269.6l-2.6 2.6v2M180.4 261.2h.1M180.4 265.4h.1M180.4 269.6h.1M180.4 272.2h.1M180.4 275.3h.1M180.4 262.3v2M180.4 266.5v2M180.4 270.7v3.5M180.4 276.4v2.1"/>
<path d="M192.9 261.2h.1M192.9 265.4h.1M192.9 269.6h.1M192.9 272.2h.1M192.9 275.3h.1M192.9 262.3v2M192.9 266.5v2M192.9 270.7v3.5M192.9 276.4v2.1M203.5 261.2h.1M203.5 265.4h.1M203.5 269.6h.1"/>
<path d="M203.5 272.2h.1M203.5 275.3h.1M203.5 262.3v2M203.5 266.5v2M203.5 270.7v3.5M203.5 276.4v2.1"/>
</g>
<g fill="none" stroke="#000" stroke-width=".35">
<circle cx="126.7" cy="14.8" r="3.1"/>
<circle cx="162.3" cy="14.8" r="3.1"/>
<circle cx="173.4" cy="14.8" r="3.1"/>
<circle cx="180.4" cy="14.8" r="3.1"/>
<circle cx="192.9" cy="14.8" r="3.1"/>
<circle cx="203.5" cy="14.8" r="3.1"/>
<circle cx="107.3" cy="53.2" r="3.1"/>
<circle cx="107.3" cy="42.6" r="3.1"/>
<circle cx="222.8" cy="53.2" r="3.1"/>
<circle cx="222.8" cy="42.6" r="3.1"/>
<circle cx="107.3" cy="67" r="3.1"/>
<circle cx="222.8" cy="67" r="3.1"/>
<circle cx="107.3" cy="80.7" r="3.1"/>
<circle cx="107.3" cy="91.9" r="3.1"/>
<circle cx="222.8" cy="80.7" r="3.1"/>
<circle cx="222.8" cy="91.9" r="3.1"/>
<circle cx="107.3" cy="132.5" r="3.1"/>
<circle cx="222.8" cy="132.5" r="3.1"/>
<circle cx="107.3" cy="145" r="3.1"/>
<circle cx="107.3" cy="156.2" r="3.1"/>
<circle cx="222.8" cy="145" r="3.1"/>
<circle cx="222.8" cy="156.2" r="3.1"/>
<circle cx="107.3" cy="180.6" r="3.1"/>
<circle cx="107.3" cy="195.6" r="3.1"/>
<circle cx="222.8" cy="180.6" r="3.1"/>
<circle cx="222.8" cy="195.6" r="3.1"/>
<circle cx="107.3" cy="204.9" r="3.1"/>
<circle cx="107.3" cy="219.9" r="3.1"/>
<circle cx="222.8" cy="204.9" r="3.1"/>
<circle cx="222.8" cy="219.9" r="3.1"/>
<circle cx="107.3" cy="246.1" r="3.1"/>
<circle cx="107.3" cy="259.9" r="3.1"/>
<circle cx="222.8" cy="246.1" r="3.1"/>
<circle cx="222.8" cy="259.9" r="3.1"/>
<circle cx="126.7" cy="281.6" r="3.1"/>
<circle cx="162.3" cy="281.6" r="3.1"/>
<circle cx="173.4" cy="281.6" r="3.1"/>
<circle cx="180.4" cy="281.6" r="3.1"/>
<circle cx="192.9" cy="281.6" r="3.1"/>
<circle cx="203.5" cy="281.6" r="3.1"/>
</g>
<!-- layer: Marker - Section -->
<g fill="none" stroke="#80c2ff" stroke-width=".26">
<path d="M117.7 95.3h1.1M119.9 95.3h.1M121 95.3h2M124.1 95.3h.1M125.2 95.3h2M128.3 95.3h.1M129.4 95.3h2M132.5 95.3h.1M133.6 95.3h2M136.7 95.3h.1M137.8 95.3h1.9M140.8 95.3h.1"/>
<path d="M141.9 95.3h2M145 95.3h.1M146.1 95.3h2M149.2 95.3h.1M150.3 95.3h2M153.4 95.3h.1M154.5 95.3h2M157.6 95.3h.1M158.7 95.3h2M161.8 95.3h.1M162.9 95.3h1.9M165.9 95.3h.1"/>
<path d="M167 95.3h2M170.1 95.3h.1M171.2 95.3h2M174.3 95.3h.1M175.4 95.3h2M178.5 95.3h.1M179.6 95.3h2M182.7 95.3h.1M183.8 95.3h2M186.9 95.3h.1M188 95.3h1.9M191.1 95.3h.1"/>
<path d="M192.2 95.3h1.9M195.2 95.3h.1M196.3 95.3h2M199.4 95.3h.1M200.5 95.3h2M203.6 95.3h.1M204.7 95.3h2M207.8 95.3h.1M208.9 95.3h2M212 95.3h.1M213.1 95.3h2M216.2 95.3h.1"/>
<path d="M217.3 95.3h1.9M220.3 95.3h.1M221.4 95.3h1.1"/>
</g>
<path d="M114 95.3h3.7l-1.8 3.7z" fill="#40a5ff"/>
<path d="M114 95.3h3.7l-1.8 3.7z" fill="none" stroke="#40a5ff" stroke-width=".35"/>
<path d="M222.5 95.3h3.8l-1.9 3.7z" fill="#40a5ff"/>
<path d="M222.5 95.3h3.8l-1.9 3.7z" fill="none" stroke="#40a5ff" stroke-width=".35"/>
<g fill="none" stroke="#80c2ff" stroke-width=".26">
<path d="M99.6 214.9h2.3M103 214.9h.1M104.1 214.9h1.9M107.1 214.9h.1M108.2 214.9h2M111.3 214.9h.1M112.4 214.9h2M115.5 214.9h.1M116.6 214.9h2M119.7 214.9h.1M120.8 214.9h2M123.9 214.9h.1"/>
<path d="M125 214.9h2M128.1 214.9h.1M129.2 214.9h2M132.3 214.9h.1M133.4 214.9h1.9M136.4 214.9h.1M137.5 214.9h2M140.6 214.9h.1M141.7 214.9h2M144.8 214.9h.1M145.9 214.9h2M149 214.9h.1"/>
<path d="M150.1 214.9h2M153.2 214.9h.1M154.3 214.9h2M157.4 214.9h.1M158.5 214.9h1.9M161.5 214.9h.1M162.6 214.9h2M165.7 214.9h.1M166.8 214.9h2M169.9 214.9h.1M171 214.9h2M174.1 214.9h.1"/>
<path d="M175.2 214.9h2M178.3 214.9h.1M179.4 214.9h2M182.5 214.9h.1M183.6 214.9h2M186.7 214.9h.1M187.8 214.9h1.9M190.8 214.9h.1M191.9 214.9h2M195 214.9h.1M196.1 214.9h2M199.2 214.9h.1"/>
<path d="M200.3 214.9h2M203.4 214.9h.1M204.5 214.9h2M207.6 214.9h.1M208.7 214.9h2M211.8 214.9h.1M212.9 214.9h1.9M215.9 214.9h.1M217 214.9h2.3"/>
</g>
<path d="M221.2 211.2l1.9 3.7h-3.8z" fill="#40a5ff"/>
<path d="M221.2 211.2l1.9 3.7h-3.8z" fill="none" stroke="#40a5ff" stroke-width=".35"/>
<path d="M97.7 211.2l1.9 3.7h-3.8z" fill="#40a5ff"/>
<path d="M97.7 211.2l1.9 3.7h-3.8z" fill="none" stroke="#40a5ff" stroke-width=".35"/>
<!-- layer: Dimensioning - General -->
<path d="M137.5 56.8h55.1M140.2 53.5v103.7M190.2 53.5v127.5M137.5 151.8h28.9M165.6 179.1h27" fill="none" stroke="#80c2ff" stroke-width=".26"/>
<path d="M138.2 56.4l-.5 .8M139.8 53.6l.7 .5M189.8 53.6l.8 .5M192.5 56.4l-.5 .8M138.2 151.4l-.5 .8M139.8 156.6l.7 .5M166.2 151.4l-.4 .8M166.2 178.7l-.4 .7M192.5 178.7l-.5 .7M189.8 180.4l.8 .4" fill="none" stroke="#40a5ff" stroke-width=".26"/>
<g fill="none" stroke="#40a5ff" stroke-width=".35">
<path d="M155 119.3h5M157.5 116.8v5"/>
<circle cx="157.5" cy="119.3" r="1.25"/>
</g>
<g fill="#40a5ff">
<path d="M157.5 118a1.25 1.25 0 0 1 1.2 1.3h-1.2z" fill-rule="evenodd"/>
<path d="M156.2 119.3h1.3v1.2a1.25 1.25 0 0 1-1.3-1.2z" fill-rule="evenodd"/>
</g>
<g font-size="3.2">
<text x="362.6" y="17.8">NORTH</text>
<text x="334.7" y="254.6">Designed</text>
<text x="355.6" y="254.7">Drawn</text>
<text x="370.5" y="255">Checked</text>
<text x="383.5" y="254.7">Approved</text>
<text x="398.5" y="255">Date</text>
<text x="333.5" y="265.6">Project No.</text>
<text x="385.1" y="265.5">Drawing No.</text>
<text x="333.8" y="277.1">REVISION NO.</text>
</g>
<g font-size="3.1">
<text x="337.8" y="270.3">-</text>
<text x="343.8" y="271.6">D</text>
<text x="349.5" y="271.6">0</text>
<text x="355.3" y="271.6">0</text>
<text x="361" y="271.6">0</text>
<text x="366.8" y="271.6">1</text>
<text x="372.3" y="270.3">-</text>
</g>
<g font-size="3">
<text x="125.9" y="15.9">6</text>
<text x="161.4" y="15.9">5</text>
<text x="172.5" y="15.9">4</text>
<text x="179.5" y="15.9">3</text>
<text x="192" y="15.9">2</text>
<text x="202.6" y="15.9">1</text>
<text x="106.3" y="43.7">A</text>
<text x="221.8" y="43.7">A</text>
<text x="106.3" y="54.3">B</text>
<text x="221.8" y="54.3">B</text>
<text x="106.3" y="68.1">C</text>
<text x="221.7" y="68.1">C</text>
<text x="106.3" y="81.8">D</text>
<text x="221.7" y="81.8">D</text>
<text x="106.3" y="93">E</text>
<text x="221.8" y="93">E</text>
<text x="106.4" y="133.6">F</text>
<text x="221.9" y="133.6">F</text>
<text x="106.2" y="146.1">G</text>
<text x="221.7" y="146.1">G</text>
<text x="106.3" y="157.3">H</text>
<text x="221.7" y="157.3">H</text>
<text x="106.9" y="181.7">I</text>
<text x="222.4" y="181.7">I</text>
<text x="106.6" y="196.7">J</text>
<text x="222.1" y="196.7">J</text>
<text x="106.3" y="206">K</text>
<text x="221.8" y="206">K</text>
<text x="106.5" y="221">L</text>
<text x="222" y="221">L</text>
<text x="106.1" y="247.2">M</text>
<text x="221.6" y="247.2">M</text>
<text x="106.3" y="261">N</text>
<text x="221.7" y="261">N</text>
<text x="125.9" y="282.7">6</text>
<text x="161.4" y="282.7">5</text>
<text x="172.5" y="282.7">4</text>
<text x="179.5" y="282.7">3</text>
<text x="192" y="282.7">2</text>
<text x="202.6" y="282.7">1</text>
</g>
<text font-size="2.8" x="358.7" y="204.8">UPPER ROOF PLAN</text>
<g font-size="2.7">
<text x="357.6" y="147.4">PROJECT : VILLA</text>
<text x="349.6" y="159.3">MR. ABDLALLAH BIN RASHEED</text>
<text x="337.1" y="170.9">NEIGHBOURHOOD</text>
<text x="379.5" y="170.9">LOCATION</text>
<text x="344.2" y="180.7">ALAQIQ</text>
<text x="381.6" y="180.7">RIYADH</text>
<text x="335.4" y="192.7">SHEET :</text>
</g>
<g font-size="2.6" fill="#40a5ff">
<text x="107.5" y="97.9">S-01</text>
<text x="227.4" y="97.9">S-01</text>
<text x="89.3" y="214.2">S-02</text>
<text x="224.2" y="214.2">S-02</text>
</g>
<text font-size="2.1" x="351.8" y="107.1">.</text>
<g font-size="1.7" fill="#00f">
<text x="163.4" y="56.5">8.70</text>
<text x="139.9" y="107.5" transform="rotate(-90 139.9 107.5)">16.50</text>
<text x="160" y="116.8">+12.120</text>
<text x="189.9" y="119.4" transform="rotate(-90 189.9 119.4)">20.30</text>
<text x="150.3" y="151.5">4.50</text>
<text x="177.5" y="178.8">4.20</text>
</g>
<text font-size="1.4" fill="#fff" x="9.9" y="287.2">GSPublisherVersion 0.0.100.100</text>
</svg>
